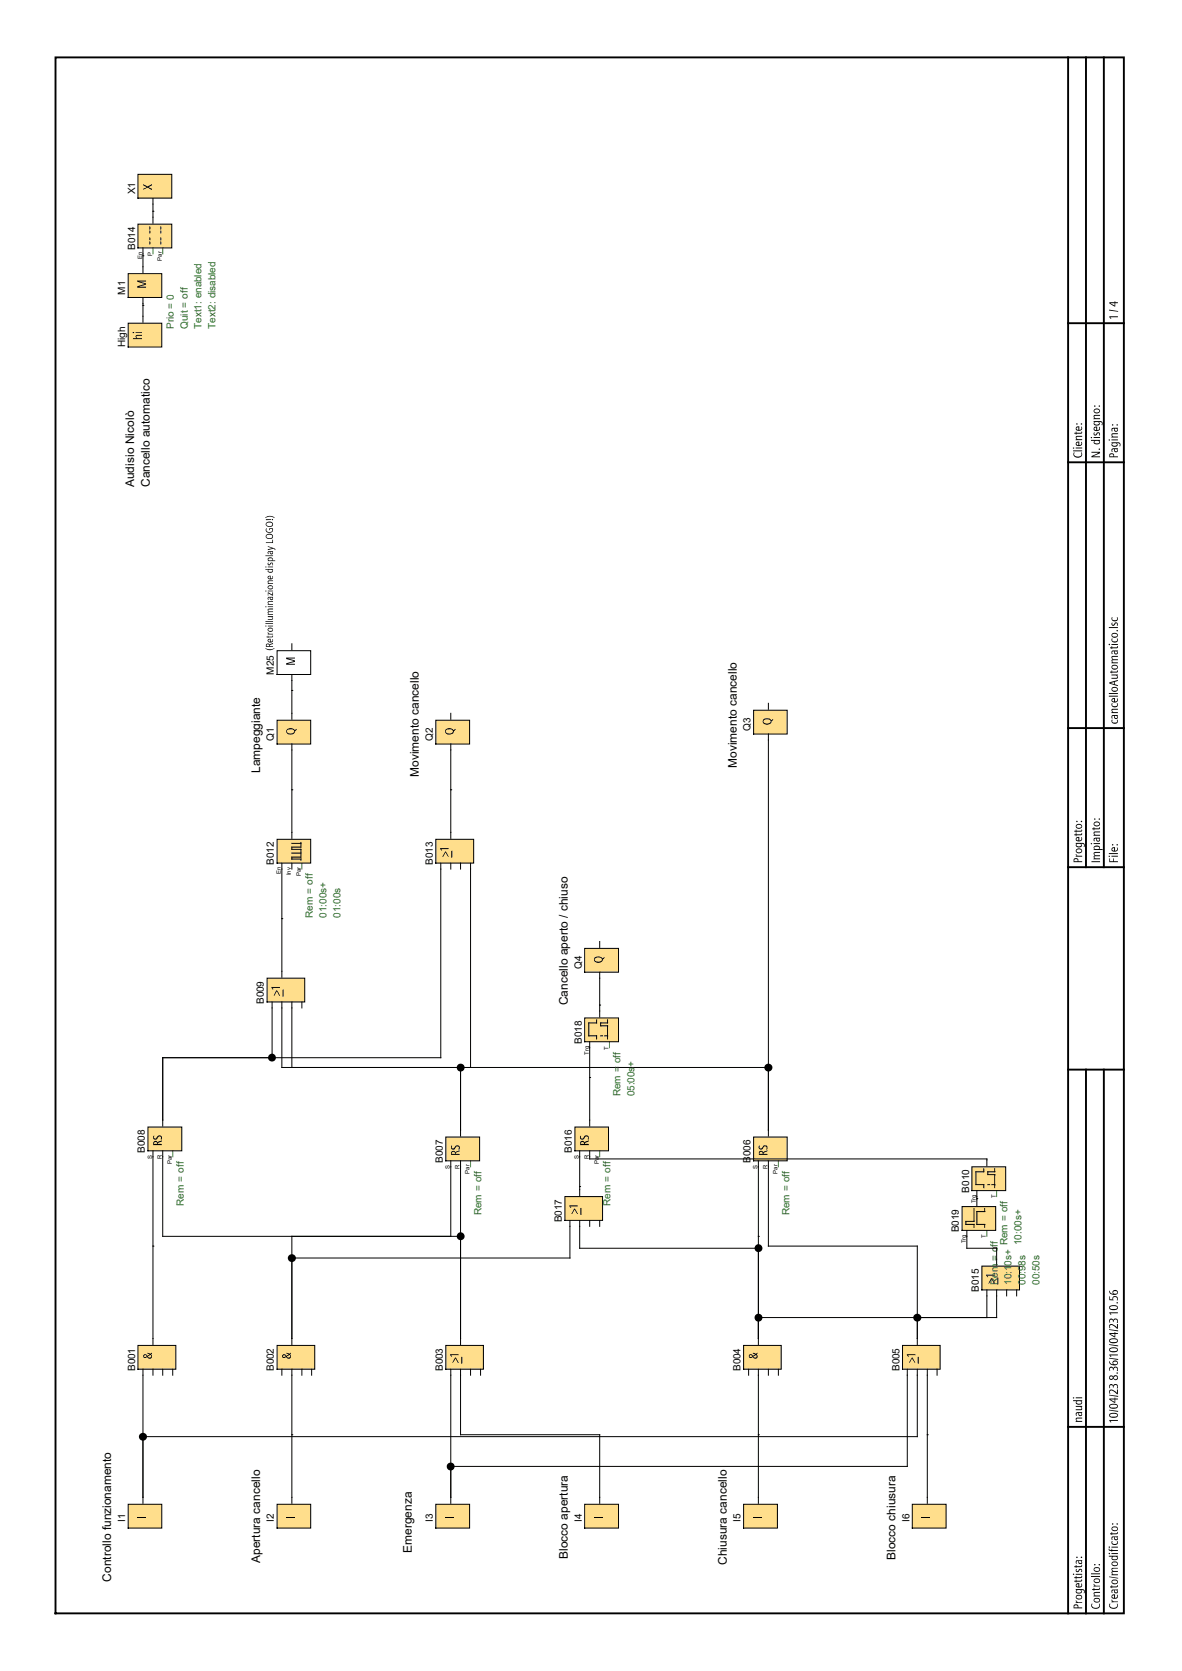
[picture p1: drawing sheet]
<svg xmlns="http://www.w3.org/2000/svg" width="210mm" height="297mm" viewBox="0 0 210 297" stroke-linecap="round" stroke-linejoin="round" font-family="sans-serif">
<path d="M9.9 10.2h189.8v276.6h-189.8zM189.8 10.2v276.6M193 10.2v143.9M196.1 10.2v143.9M189.8 57.4h9.9M189.8 82.2h9.9M189.8 129.4h9.9M189.8 154.1h9.9M189.8 190.1h9.9M193 190.1v96.7M196.1 190.1v96.7M189.8 253.6h9.9" fill="none" stroke="#000" stroke-width=".34"/>
<g fill="#000">
<path d="M197.1 56.2h1.5v.2h-1.3l.2 .2-.1 .1zM197.1 55l1.6 .3v.1l-1.6-.2zM197.1 53.7h.9v-.1h.2v.1h.4v.2h-.4v.6h-.2l-.9-.6zM197.3 53.9l.7 .4v-.4z"/>
<path d="M190.8 80.4l.2 .1a.54 .54 0 0 0 .1 .6 .54 .54 0 0 0 .7 0l.3-.2v-.5h.1a.74 .74 0 0 1-.7 1 .74 .74 0 0 1-.7-1zM190.7 80.1h1.6v.1h-1.6zM191.1 79.5h1.2v.2h-1.2zM190.6 79.6a.15 .15 0 0 1 .3 0 .15 .15 0 0 1-.3 0zM191.2 78.6l.6-.1v.6l.3-.2v-.3l.1-.1a.56 .56 0 0 1-.4 .8 .56 .56 0 0 1-.7-.4zM191.3 78.8v.2l.3 .1v-.4zM191.2 77.6l1.1-.1v.1h-.9l-.1 .2 .2 .3h.8v.1l-1.2 .1v-.2h.2l-.2-.2zM190.9 76.9h.2v-.2h.2v.2h.8v-.2l.2 .1-.1 .2-.9 .1v.2h-.2v-.2h-.2zM191.2 75.9l.6-.1v.6l.3-.2v-.3l.1-.1a.56 .56 0 0 1-.4 .8 .56 .56 0 0 1-.7-.4zM191.3 76.1v.2l.3 .1v-.5zM192 75.4a.15 .15 0 0 1 .3 0 .15 .15 0 0 1-.3 0zM191.2 75.4a.15 .15 0 0 1 .3 0 .15 .15 0 0 1-.3 0z"/>
<path d="M193.9 80.3h1.6v.3l-1.3 .5h1.3v.2h-1.6v-.2l1.3-.6h-1.3zM195.2 79.8a.15 .15 0 0 1 .3 0 .15 .15 0 0 1-.3 0zM193.8 78.2h1.7v.2h-.2l.1 .1a.56 .56 0 0 1-.5 .5 .56 .56 0 0 1-.6-.4l.2-.2h-.7zM194.5 78.5a.43 .43 0 0 0 .4 .4 .43 .43 0 0 0 .4-.3l-.2-.2zM194.3 77.7h1.2v.2h-1.2zM193.8 77.8a.12 .12 0 0 1 .2 0 .12 .12 0 0 1-.2 0zM194.4 76.8l.1 .1v.3a.32 .32 0 0 0 .4-.3 .35 .35 0 0 1 .5 0 .35 .35 0 0 1 0 .5h-.2l.1-.1a.19 .19 0 0 0-.1-.3 .19 .19 0 0 0-.3 .2 .34 .34 0 0 1-.5 .2 .34 .34 0 0 1 0-.6zM194.4 75.9l.5-.1v.7l.4-.2-.1-.4h.2a.56 .56 0 0 1-.4 .7 .56 .56 0 0 1-.7-.4zM194.5 76.1v.3l.3 .1v-.5zM194.3 74.8h1a.48 .48 0 0 1 .6 .2 .48 .48 0 0 1-.1 .6l-.1-.1 .1-.4-.6-.1a.33 .33 0 0 1 .1 .6 .55 .55 0 0 1-.6 .1 .55 .55 0 0 1-.4-.6l.2-.1h-.2zM194.5 75.1a.39 .39 0 0 0 .3 .4 .39 .39 0 0 0 .5-.3l-.2-.2zM194.4 73.8l1.1-.1v.2h-.9l-.2 .2 .2 .2h.9v.2h-1.2v-.2h.2l-.2-.2zM194.5 72.7a.5 .5 0 0 1 .7 0 .5 .5 0 0 1 0 .7 .49 .49 0 0 1-.7 0 .49 .49 0 0 1 0-.7zM194.5 72.9a.41 .41 0 0 0 .4 .4 .41 .41 0 0 0 .4-.4l-.4-.1zM195.2 72.2a.12 .12 0 0 1 .2 0 .12 .12 0 0 1-.2 0zM194.4 72.2a.12 .12 0 0 1 .2 0 .12 .12 0 0 1-.2 0z"/>
<path d="M197.1 80.7a.46 .46 0 0 1 .6-.1 .46 .46 0 0 1 .3 .5h.6v.2h-1.5zM197.3 80.8l-.1 .3h.6l-.1-.3zM197.5 79.8l.3-.1h.8v.1h-.1a.32 .32 0 0 1 .1 .5 .32 .32 0 0 1-.5 .1l-.1-.6-.4 .2 .1 .3h-.1zM198.1 79.8a.25 .25 0 0 0 .1 .4 .25 .25 0 0 0 .3-.1l-.2-.3zM197.5 78.6h1a.48 .48 0 0 1 .5 .2 .48 .48 0 0 1 0 .6l-.1-.1v-.4l-.5-.1a.33 .33 0 0 1 .1 .5 .55 .55 0 0 1-.7 .1 .55 .55 0 0 1-.3-.5l.2-.1h-.2zM197.7 78.9a.39 .39 0 0 0 .3 .4 .39 .39 0 0 0 .4-.4l-.2-.1zM197.5 78.1h1.1v.2h-1.1zM197 78.2a.12 .12 0 0 1 .2 0 .12 .12 0 0 1-.2 0zM197.5 77.1l1.1-.1v.2h-.9l-.1 .1 .2 .3h.8v.2h-1.1v-.2h.2l-.2-.2zM197.5 76.2l.3-.2h.8v.2h-.1a.32 .32 0 0 1 .1 .5 .32 .32 0 0 1-.5 0l-.1-.5-.4 .1 .1 .3-.1 .1zM198.1 76.2a.25 .25 0 0 0 .1 .3 .25 .25 0 0 0 .3 0l-.2-.3zM198.4 75.5a.12 .12 0 0 1 .2 0 .12 .12 0 0 1-.2 0zM197.6 75.5a.12 .12 0 0 1 .2 0 .12 .12 0 0 1-.2 0z"/>
<path d="M197.6 127.9l.1 .1-.1 .1a.42 .42 0 0 0 .5 .3 .42 .42 0 0 0 .4-.3l-.1-.1 .1-.1a.54 .54 0 0 1-.4 .8 .54 .54 0 0 1-.5-.8zM197.5 127.2l.2-.1h.9v.1h-.1a.36 .36 0 0 1 0 .5 .36 .36 0 0 1-.5 0 .36 .36 0 0 1 0-.4h-.4l.1 .4-.1 .1zM198.1 127.3a.25 .25 0 0 0 .1 .3 .25 .25 0 0 0 .3-.1l-.2-.2zM197.5 126.1l1.1-.1v.2h-.9l-.1 .1 .2 .3h.8v.1h-1.1v-.1h.2l-.2-.3zM197.6 125l.1 .1-.1 .1a.42 .42 0 0 0 .5 .3 .42 .42 0 0 0 .4-.3l-.1-.1 .1-.1a.54 .54 0 0 1-.4 .7 .54 .54 0 0 1-.5-.7zM197.6 124.2l.5-.1v.6h.2l.2-.2-.1-.3 .1-.1a.54 .54 0 0 1-.4 .8 .54 .54 0 0 1-.6-.6zM197.6 124.4l.1 .2 .3 .1v-.5zM197 123.7h1.6v.1h-1.6zM197 123.2h1.6v.2h-1.6zM197.7 122.2a.53 .53 0 0 1 .7 0 .53 .53 0 0 1 .1 .7 .53 .53 0 0 1-.8 0 .53 .53 0 0 1 0-.7zM197.6 122.4a.42 .42 0 0 0 .4 .4 .42 .42 0 0 0 .5-.4l-.5-.1zM197.1 121.3l1.5-.4v.1l-.5 .2v.4l.5 .2v.2l-1.5-.5zM197.3 121.4l.7 .2v-.4zM197.5 119.9h1.1v.2h-.1l.1 .1v.4h-1.1v-.1h.9l.1-.2-.2-.2h-.8zM197.2 119.4h.3v-.2h.1v.2h.8l.1-.2h.1l-.1 .3h-.9v.2l-.4-.2zM197.7 118.2a.53 .53 0 0 1 .7 0 .53 .53 0 0 1 .1 .7 .53 .53 0 0 1-.8 .1 .53 .53 0 0 1 0-.8zM197.6 118.5a.42 .42 0 0 0 .4 .3 .42 .42 0 0 0 .5-.3l-.5-.2zM197.5 116.7l1.1-.1v.2h-.9l-.1 .1 .2 .3h.8v.1h-.9l-.1 .2 .2 .2h.8v.2h-1.1v-.2h.2l-.2-.2v-.2l.2-.1-.2-.3zM197.5 115.7l.2-.1h.9v.1h-.1a.36 .36 0 0 1 0 .5 .36 .36 0 0 1-.5 .1 .36 .36 0 0 1 0-.5l-.4 .1 .1 .3-.1 .1zM198.1 115.8a.25 .25 0 0 0 .1 .3 .25 .25 0 0 0 .3 0l-.2-.3zM197.2 115.1h.3v-.2h.1v.2h.8l.1-.2h.1l-.1 .3h-.9v.2l-.4-.2zM197.5 114.5h1.1v.1h-1.1zM197 114.5a.12 .12 0 0 1 .2 0 .12 .12 0 0 1-.2 0zM197.6 113.5h.1l-.1 .1a.42 .42 0 0 0 .5 .4 .42 .42 0 0 0 .4-.4l-.1-.1h.1a.54 .54 0 0 1-.4 .7 .54 .54 0 0 1-.5-.7zM197.7 112.6a.53 .53 0 0 1 .7-.1 .53 .53 0 0 1 .1 .7 .53 .53 0 0 1-.8 .1 .53 .53 0 0 1 0-.7zM197.6 112.8a.42 .42 0 0 0 .4 .4 .42 .42 0 0 0 .5-.4l-.5-.2zM198.4 112.1a.13 .13 0 0 1 .2 0 .13 .13 0 0 1-.2 0zM197 111.5h1.6v.1h-1.6zM197.6 110.7h.1l-.1 .3a.28 .28 0 0 0 .3 0 .28 .28 0 0 0 .2-.3 .36 .36 0 0 1 .5 0 .36 .36 0 0 1-.1 .6l-.1-.1 .1-.3a.44 .44 0 0 0-.6 .3h-.2l-.2-.2zM197.6 109.7l.1 .1-.1 .1a.42 .42 0 0 0 .5 .3 .42 .42 0 0 0 .4-.3l-.1-.1 .1-.1a.54 .54 0 0 1-.4 .7 .54 .54 0 0 1-.5-.7z"/>
<path d="M190.8 152.7a.46 .46 0 0 1 .6-.2 .46 .46 0 0 1 .2 .6h.7v.1h-1.5zM190.9 152.8v.3h.6l-.2-.4zM191.1 151.8h.2l.1 .3h.9v.2h-1.2v-.2h.2zM191.3 150.9a.5 .5 0 0 1 .8 0 .5 .5 0 0 1-.1 .7 .49 .49 0 0 1-.7 0 .49 .49 0 0 1 0-.7zM191.3 151.1a.41 .41 0 0 0 .4 .4 .41 .41 0 0 0 .4-.4l-.4-.1zM191.1 149.8h1.1a.48 .48 0 0 1 .5 .2 .48 .48 0 0 1 0 .6l-.2-.1 .1-.4-.5-.1a.33 .33 0 0 1 0 .5 .56 .56 0 0 1-.6 .1 .56 .56 0 0 1-.3-.5l.1-.1h-.2zM191.3 150.1a.39 .39 0 0 0 .4 .4 .39 .39 0 0 0 .4-.4l-.2-.1zM191.2 148.9l.6-.1v.6l.3-.2v-.4h.1a.56 .56 0 0 1-.4 .8 .56 .56 0 0 1-.7-.5zM191.3 149v.3l.3 .1v-.5zM190.9 148.3h.2v-.2h.2v.2h.8v-.2h.2l-.1 .3-.9 .1v.1h-.2v-.1h-.2zM190.9 147.7h.2v-.3h.2v.3h.8v-.3l.2 .1-.1 .3h-.9v.2h-.2v-.2h-.2zM191.3 146.6a.5 .5 0 0 1 .8-.1 .5 .5 0 0 1-.1 .8 .49 .49 0 0 1-.7-.1 .49 .49 0 0 1 0-.6zM191.3 146.8a.41 .41 0 0 0 .4 .4 .41 .41 0 0 0 .4-.4l-.4-.2zM192 146a.15 .15 0 0 1 .3 0 .15 .15 0 0 1-.3 0zM191.2 146a.15 .15 0 0 1 .3 0 .15 .15 0 0 1-.3 0z"/>
<path d="M193.9 153.1h1.6v.1h-1.6zM194.4 151.6l.2-.2h.9v.2h-.8l-.3 .2 .2 .2h.9v.2h-.9l-.2 .1 .2 .3h.9v.1l-1.2 .1v-.2h.2l-.2-.2 .1-.3h.1l-.2-.3zM194.3 150.5a.55 .55 0 0 1 .7-.3 .55 .55 0 0 1 .4 .7h-.1h.6v.2h-1.6v-.1h.2l-.2-.2zM194.5 150.6a.2 .2 0 0 0-.1 .2 .2 .2 0 0 0 .2 .1h.5a.21 .21 0 0 0 .2-.1 .21 .21 0 0 0-.1-.3zM194.3 149.9h1.2v.1h-1.2zM193.8 150a.12 .12 0 0 1 .2 0 .12 .12 0 0 1-.2 0zM194.4 149l.2-.1h.9v.2h-.2a.32 .32 0 0 1 .1 .4 .32 .32 0 0 1-.5 .1l-.1-.5-.3 .1v.3l-.1 .1zM194.9 149.1a.25 .25 0 0 0 .1 .3 .25 .25 0 0 0 .3-.1l-.1-.2zM194.4 147.9l1.1-.1v.2h-.9l-.2 .1 .2 .3h.9v.1l-1.2 .1v-.2h.2l-.2-.2zM194.1 147.2h.2v-.2h.1v.2h.8l.1-.2 .1 .1v.3h-1v.2h-.1v-.2h-.2zM194.5 146.1a.5 .5 0 0 1 .7 0 .5 .5 0 0 1 0 .7 .49 .49 0 0 1-.7 0 .49 .49 0 0 1 0-.7zM194.5 146.4a.41 .41 0 0 0 .4 .3 .41 .41 0 0 0 .4-.3l-.4-.2zM195.2 145.6a.12 .12 0 0 1 .2 0 .12 .12 0 0 1-.2 0zM194.4 145.6a.12 .12 0 0 1 .2 0 .12 .12 0 0 1-.2 0z"/>
<path d="M197.1 152.6h.1v.5h.6v-.5h.1v.5h.7v.1h-1.5zM197.5 152.1h1.1v.2h-1.1zM197 152.2a.12 .12 0 0 1 .2 0 .12 .12 0 0 1-.2 0zM197 151.6h1.6v.2h-1.6zM197.6 150.7l.5-.1v.6l.4-.2-.1-.3 .1-.1a.56 .56 0 0 1-.3 .8 .56 .56 0 0 1-.7-.4zM197.6 150.9l.1 .2 .3 .1v-.5zM198.4 150.2a.12 .12 0 0 1 .2 0 .12 .12 0 0 1-.2 0zM197.6 150.2a.12 .12 0 0 1 .2 0 .12 .12 0 0 1-.2 0z"/>
<path d="M191.2 252.1l1.1-.1v.1h-.9l-.1 .2 .2 .3h.8v.1l-1.2 .1v-.2h.2l-.2-.3zM191.2 251.1l.2-.1h.9v.2h-.1a.32 .32 0 0 1 0 .4 .32 .32 0 0 1-.4 .1l-.2-.5-.3 .1v.3l-.1 .1zM191.7 251.2a.25 .25 0 0 0 .1 .3 .25 .25 0 0 0 .3-.1l-.1-.2zM191.1 249.9h1.2v.2h-.2l.1 .5-1.1 .1v-.2h.9l.2-.1-.3-.3h-.8zM190.7 248.9h1.6v.1h-.2l.1 .2a.56 .56 0 0 1-.5 .5 .56 .56 0 0 1-.6-.4l.2-.3h-.6zM191.3 249.2a.43 .43 0 0 0 .4 .3 .43 .43 0 0 0 .5-.2l-.3-.3zM191.1 248.4h1.2v.1h-1.2zM190.6 248.5a.15 .15 0 0 1 .3 0 .15 .15 0 0 1-.3 0z"/>
<path d="M197.1 252.4h1.5v.2h-1.3l.2 .2-.1 .1zM197.2 251.2a.92 .92 0 0 1 1.4 .3 .87 .87 0 0 1-.8 .5 .87 .87 0 0 1-.7-.5zM197.2 251.4v.1a.89 .89 0 0 0 1.3 0 .98 .98 0 0 0-1.3-.1zM197.1 250.6l1.6 .2v.2l-1.6-.3zM197.2 249.6a.92 .92 0 0 1 1.4 .3 .87 .87 0 0 1-.8 .5 .87 .87 0 0 1-.7-.5zM197.2 249.8v.1a.89 .89 0 0 0 1.3 0 .98 .98 0 0 0-1.3-.1zM197.1 248.6h.9v-.2h.2v.2h.4v.2h-.4v.5h-.2l-.9-.5zM197.3 248.8l.7 .4v-.4zM197.1 247.9l1.6 .2v.2l-1.6-.3zM197.1 247.1a1.06 1.06 0 0 1 1.4 .5v-.6h.1v.8h-.1a1.02 1.02 0 0 0-1.2-.6l-.1 .2 .1 .3h-.2zM197.3 246h.3l.2 .3a.44 .44 0 0 1 .6-.3 .44 .44 0 0 1 .2 .6v.2h-.2a.34 .34 0 0 0-.1-.6 .34 .34 0 0 0-.4 .4h-.2a.29 .29 0 0 0-.3-.4 .29 .29 0 0 0-.1 .5l-.2 .1v-.4zM197.1 244.6l.5-.1 .2 .2a.43 .43 0 0 1 .6-.3 .43 .43 0 0 1 .1 .7 .43 .43 0 0 1-.7-.1 .41 .41 0 0 1-.6 .2 .41 .41 0 0 1-.1-.6zM197.3 244.9a.25 .25 0 0 0 .5 0 .25 .25 0 0 0-.5 0zM197.9 244.9a.31 .31 0 0 0 .6 0 .31 .31 0 0 0-.6 0zM198.4 244a.13 .13 0 0 1 .2 0 .13 .13 0 0 1-.2 0zM197.3 242.9h.3l.2 .3a.44 .44 0 0 1 .6-.3 .44 .44 0 0 1 .2 .6v.2h-.2a.34 .34 0 0 0-.1-.6 .34 .34 0 0 0-.4 .4h-.2a.29 .29 0 0 0-.3-.4 .29 .29 0 0 0-.1 .5l-.2 .1v-.4zM197.1 241.9l.3 .5 .4 .1a.46 .46 0 0 1 .3-.7 .46 .46 0 0 1 .5 .6 .87 .87 0 0 1-.9 .3 .87 .87 0 0 1-.6-.8zM197.8 242.1a.32 .32 0 0 0 .4 .4 .32 .32 0 0 0 .2-.4l-.4-.1zM197.1 241.3l1.6 .3v.1l-1.6-.2zM197.1 240.7h1.5v.2h-1.3l.2 .2-.1 .1zM197.2 239.6a.92 .92 0 0 1 1.4 .3 .87 .87 0 0 1-.8 .5 .87 .87 0 0 1-.7-.5zM197.2 239.8v.1a.89 .89 0 0 0 1.3 0 .98 .98 0 0 0-1.3-.1zM197.1 238.9l1.6 .2v.2l-1.6-.2zM197.2 238a.92 .92 0 0 1 1.4 .3 .87 .87 0 0 1-.8 .5 .87 .87 0 0 1-.7-.5zM197.2 238.2v.1a.89 .89 0 0 0 1.3 0 .98 .98 0 0 0-1.3-.1zM197.1 236.9h.9v-.1h.2v.1h.4v.2h-.4v.6h-.2l-.9-.5zM197.3 237.1l.7 .4v-.4zM197.1 236.3l1.6 .2v.1l-1.6-.2zM197.1 235.5a1.06 1.06 0 0 1 1.4 .5v-.7h.1v.9h-.1a1.02 1.02 0 0 0-1.2-.6l-.1 .2 .1 .3h-.2zM197.3 234.4h.3l.2 .3a.44 .44 0 0 1 .6-.3 .44 .44 0 0 1 .2 .6v.2l-.2-.1a.34 .34 0 0 0-.1-.6 .34 .34 0 0 0-.4 .5l-.2-.1a.29 .29 0 0 0-.3-.3 .29 .29 0 0 0-.1 .5h-.2v-.3zM197.1 233.3h1.5v.1h-1.3l.2 .2-.1 .1zM197.2 232.1a.92 .92 0 0 1 1.4 .3 .87 .87 0 0 1-.8 .5 .87 .87 0 0 1-.7-.5zM197.2 232.3v.1a.89 .89 0 0 0 1.3 0 .98 .98 0 0 0-1.3-.1zM198.4 231.6a.13 .13 0 0 1 .2 0 .13 .13 0 0 1-.2 0zM197.1 230.4h.1v.5l.5 .1a.49 .49 0 0 1 .6-.6 .49 .49 0 0 1 .2 .8l-.1-.1a.36 .36 0 0 0 0-.5 .36 .36 0 0 0-.5 0 .36 .36 0 0 0 0 .5h-.8zM197.1 229.4l.3 .4 .4 .2a.46 .46 0 0 1 .3-.8 .46 .46 0 0 1 .5 .6 .87 .87 0 0 1-.9 .3 .87 .87 0 0 1-.6-.7zM197.8 229.6a.32 .32 0 0 0 .4 .4 .32 .32 0 0 0 .2-.5h-.4z"/>
<path d="M190.8 285.3a.46 .46 0 0 1 .6-.1 .46 .46 0 0 1 .2 .5h.7v.2h-1.5zM190.9 285.4v.3h.6l-.2-.3zM191.1 284.4l.5 .4h.7v.1h-1.2v-.1h.2zM191.3 283.5a.53 .53 0 0 1 .7 0 .53 .53 0 0 1 .1 .7 .53 .53 0 0 1-.7 .1 .53 .53 0 0 1-.1-.8zM191.3 283.8a.42 .42 0 0 0 .4 .3 .42 .42 0 0 0 .4-.3l-.4-.2zM191.1 282.4h1.1a.48 .48 0 0 1 .5 .2 .48 .48 0 0 1 0 .6h-.2l.1-.5-.5-.1a.33 .33 0 0 1 0 .6h-.7a.32 .32 0 0 1-.3-.2 .32 .32 0 0 1 .2-.4h-.2zM191.3 282.7v.1a.43 .43 0 0 0 .4 .3 .43 .43 0 0 0 .4-.3l-.2-.2zM191.2 281.6l.6-.2v.6l.3-.1v-.4l.1-.1a.56 .56 0 0 1-.3 .8 .56 .56 0 0 1-.8-.4zM191.3 281.7v.2l.3 .1v-.4zM190.9 281h.2v-.2h.2v.2h.7l.1-.3 .2 .1-.2 .3h-.8v.2l-.4-.2zM190.9 280.3h.2v-.2h.2v.2h.7l.1-.2 .2 .1-.2 .3h-.8v.1l-.4-.1zM191.1 279.7h1.2v.2h-1.2zM190.6 279.8a.15 .15 0 0 1 .3 0 .15 .15 0 0 1-.3 0zM191.2 278.8l.1 .2a.19 .19 0 0 0 .1 .3 .19 .19 0 0 0 .2-.2 .34 .34 0 0 1 .5-.2 .34 .34 0 0 1 .1 .5h-.1v-.1a.2 .2 0 0 0-.2-.3 .2 .2 0 0 0-.2 .3 .33 .33 0 0 1-.5 .1 .33 .33 0 0 1 0-.6zM190.9 278.4h.2v-.2h.2v.2h.7l.1-.3 .2 .1-.2 .3-.8 .1v.1l-.4-.1zM191.2 277.4l1.1-.1v.2h-.1a.32 .32 0 0 1 0 .4 .32 .32 0 0 1-.4 .1l-.2-.5-.3 .1v.3l-.1 .1zM191.7 277.5a.22 .22 0 0 0 .1 .3 .22 .22 0 0 0 .3-.2zM192 276.8a.15 .15 0 0 1 .3 0 .15 .15 0 0 1-.3 0zM191.2 276.8a.15 .15 0 0 1 .3 0 .15 .15 0 0 1-.3 0z"/>
<path d="M194 285l.1 .1a.57 .57 0 0 0 .3 .7 .57 .57 0 0 0 .7-.1l.2-.2-.1-.4 .2-.1a.73 .73 0 0 1-.7 1 .73 .73 0 0 1-.7-1zM194.5 284.1a.53 .53 0 0 1 .7 0 .53 .53 0 0 1 .1 .7 .53 .53 0 0 1-.7 0 .53 .53 0 0 1-.1-.7zM194.5 284.3a.42 .42 0 0 0 .4 .4 .42 .42 0 0 0 .4-.4l-.4-.1zM194.4 283.1l1.1-.1v.1h-.8l-.3 .2 .2 .3h.9v.2h-1.2v-.2h.2l-.2-.3zM194.1 282.4h.2v-.2h.1v.2h.8l.1-.2 .1 .1-.1 .3h-.9v.1l-.3-.1zM194.3 281.5l.4 .4h.8v.1h-1.2v-.1h.2zM194.5 280.6a.53 .53 0 0 1 .7 0 .53 .53 0 0 1 .1 .7 .53 .53 0 0 1-.7 0 .53 .53 0 0 1-.1-.7zM194.5 280.8a.42 .42 0 0 0 .4 .4 .42 .42 0 0 0 .4-.3l-.4-.2zM193.8 280.1h1.7v.2h-1.7zM193.8 279.7h1.7v.1h-1.7zM194.5 278.6a.53 .53 0 0 1 .7 0 .53 .53 0 0 1 .1 .7 .53 .53 0 0 1-.7 .1 .53 .53 0 0 1-.1-.8zM194.5 278.9a.42 .42 0 0 0 .4 .3 .42 .42 0 0 0 .4-.3l-.4-.2zM195.2 278.1a.15 .15 0 0 1 .3 0 .15 .15 0 0 1-.3 0zM194.4 278.1a.13 .13 0 0 1 .2 0 .13 .13 0 0 1-.2 0z"/>
<path d="M197.1 285l.2 .1a.57 .57 0 0 0 .2 .7 .57 .57 0 0 0 .8-.1l.2-.2-.1-.4 .1-.1a.73 .73 0 0 1-.7 1 .73 .73 0 0 1-.7-1zM197.5 284.3l.4 .3h.7v.2h-1.1v-.2h.2zM197.5 283.6l.6-.2v.6l.4-.1-.1-.4 .1-.1a.56 .56 0 0 1-.3 .8 .56 .56 0 0 1-.7-.4zM197.6 283.7v.2l.4 .1v-.5zM197.5 282.6l1.1-.1v.2h-.1a.32 .32 0 0 1 .1 .4 .32 .32 0 0 1-.5 .1l-.1-.5-.4 .1 .1 .3-.1 .1zM198.1 282.7a.22 .22 0 0 0 .1 .3 .22 .22 0 0 0 .3-.2zM197.2 282h.3v-.2h.1v.2h.8l.1-.3 .1 .1-.2 .3-.8 .1v.1l-.4-.1zM197.7 280.8a.53 .53 0 0 1 .7 0 .53 .53 0 0 1 .1 .7 .53 .53 0 0 1-.8 .1 .53 .53 0 0 1 0-.8zM197.6 281.1a.42 .42 0 0 0 .4 .3 .42 .42 0 0 0 .5-.3l-.5-.2zM197.1 280.2l1.6 .3v.1l-1.6-.3zM197.5 278.8l1.1-.1v.1h-.6l-.4 .2 .2 .2h.8v.2h-.8l-.2 .2 .2 .2h.8v.2h-1.1v-.2h.2l-.2-.3 .2-.2-.2-.3zM197.7 277.6a.53 .53 0 0 1 .7 0 .53 .53 0 0 1 .1 .7 .53 .53 0 0 1-.8 0 .53 .53 0 0 1 0-.7zM197.6 277.8a.42 .42 0 0 0 .4 .4 .42 .42 0 0 0 .5-.3l-.5-.2zM197 276.5h1.6v.2h-.1l.1 .2a.6 .6 0 0 1-.5 .4 .6 .6 0 0 1-.6-.3l.2-.3h-.7zM197.7 276.8a.43 .43 0 0 0 .3 .4 .43 .43 0 0 0 .5-.3l-.2-.2h-.5zM197.5 276.1h1.1v.1h-1.1zM197 276.1a.12 .12 0 0 1 .2 0 .12 .12 0 0 1-.2 0zM197 275.3l.3 .2h.2v-.2h.1v.2h1v.2h-1v.1h-.1v-.1l-.5-.2zM197.5 274.9h1.1v.2h-1.1zM197 275a.12 .12 0 0 1 .2 0 .12 .12 0 0 1-.2 0zM197.6 273.9h.1a.4 .4 0 0 0 .3 .6 .4 .4 0 0 0 .5-.4v-.2a.52 .52 0 0 1-.4 .7 .52 .52 0 0 1-.5-.7zM197.5 273.2l1.1-.2v.2h-.1a.32 .32 0 0 1 .1 .5 .32 .32 0 0 1-.5 0l-.1-.5-.4 .1 .1 .3-.1 .1zM198.1 273.2a.22 .22 0 0 0 .1 .4 .22 .22 0 0 0 .3-.3zM197.2 272.5h.3v-.2h.1v.2h.8l.1-.2 .1 .1-.2 .3h-.8v.1l-.4-.1zM197.7 271.4a.53 .53 0 0 1 .7 0 .53 .53 0 0 1 .1 .7 .53 .53 0 0 1-.8 0 .53 .53 0 0 1 0-.7zM197.6 271.6a.42 .42 0 0 0 .4 .4 .42 .42 0 0 0 .5-.4l-.5-.1zM198.4 270.9a.13 .13 0 0 1 .2 0 .13 .13 0 0 1-.2 0zM197.6 270.9a.13 .13 0 0 1 .2 0 .13 .13 0 0 1-.2 0z"/>
</g>
<path d="M22.8 267.4h5.9v4.2h-5.9z" fill="#ffde8c"/>
<path d="M24.4 269.7h1.6v.1h-1.6z" fill="#000"/>
<path d="M22.8 267.4h5.9v4.2h-5.9zM25.4 266.1v1.1" fill="none" stroke="#000" stroke-width=".18"/>
<path d="M49.2 267.4h6v4.2h-6z" fill="#ffde8c"/>
<path d="M50.8 269.7h1.6v.1h-1.6z" fill="#000"/>
<path d="M49.2 267.4h6v4.2h-6zM51.9 266.1v1.1" fill="none" stroke="#000" stroke-width=".18"/>
<path d="M77.4 267.4h6v4.2h-6z" fill="#ffde8c"/>
<path d="M79.1 269.7h1.5v.1h-1.5z" fill="#000"/>
<path d="M77.4 267.4h6v4.2h-6zM80.1 266.1v1.1" fill="none" stroke="#000" stroke-width=".18"/>
<path d="M132.1 267.4h6v4.2h-6z" fill="#ffde8c"/>
<path d="M133.8 269.7h1.5v.1h-1.5z" fill="#000"/>
<path d="M132.1 267.4h6v4.2h-6zM134.7 266.1v1.1" fill="none" stroke="#000" stroke-width=".18"/>
<path d="M24.5 239.1h6.7v4.3h-6.7z" fill="#ffde8c"/>
<path d="M25.5 240.8l.4-.1 .3 .3 .4-.3-.4-.1v-.1l.5 .1 .3-.2v.2l-.2 .1a.45 .45 0 0 1 .1 .7 .45 .45 0 0 1-.7-.2 .38 .38 0 0 1-.6 .1 .38 .38 0 0 1-.1-.5zM25.6 241l.2 .2 .3-.2-.2-.1zM26.2 241.1a.29 .29 0 0 0 .5 .2 .29 .29 0 0 0 0-.5z" fill="#000"/>
<path d="M24.5 239.1h6.7v4.3h-6.7zM27.2 237.9v1.1M25.4 243.4v1M27.2 243.4v1M28.9 243.4v1M30.7 243.4v1" fill="none" stroke="#000" stroke-width=".18"/>
<path d="M49.2 239.1h6.7v4.3h-6.7z" fill="#ffde8c"/>
<path d="M50.2 240.8l.4-.1 .3 .3 .4-.3-.4-.1v-.1l.5 .1 .3-.2v.2l-.2 .1a.45 .45 0 0 1 0 .7 .45 .45 0 0 1-.7-.2 .38 .38 0 0 1-.5 .1 .38 .38 0 0 1-.1-.5zM50.3 240.9v.2l.2 .1 .3-.2-.2-.1zM51 241.1a.29 .29 0 0 0 .4 .2 .29 .29 0 0 0 0-.5z" fill="#000"/>
<path d="M49.2 239.1h6.7v4.3h-6.7zM51.9 237.9v1.1M50.1 243.4v1M51.9 243.4v1M53.6 243.4v1M55.4 243.4v1" fill="none" stroke="#000" stroke-width=".18"/>
<path d="M79.2 239.1h6.7v4.3h-6.7z" fill="#ffde8c"/>
<path d="M79.2 239.1h6.7v4.3h-6.7zM81.8 237.9v1.1M80.1 243.4v1M81.8 243.4v1M82 241.3v1M83.6 243.4v1M85.4 243.4v1" fill="none" stroke="#000" stroke-width=".18"/>
<path d="M80.9 241.3h.1l.5 .9h-.1l-.5-.7-.4 .7h-.2zM80 240.7h1.5v.2h-1.4l.2 .2-.1 .1z" fill="#000"/>
<path d="M132.1 239.1h6.7v4.3h-6.7z" fill="#ffde8c"/>
<path d="M133.1 240.8l.5-.1 .2 .3 .4-.3-.4-.1v-.1l.5 .1 .3-.2-.1 .3a.45 .45 0 0 1 0 .7 .45 .45 0 0 1-.7-.2 .38 .38 0 0 1-.6 .2 .38 .38 0 0 1-.1-.6zM133.2 240.9l.1 .3 .4-.2-.2-.1zM133.9 241.1a.29 .29 0 0 0 .4 .2 .29 .29 0 0 0 0-.5z" fill="#000"/>
<path d="M132.1 239.1h6.7v4.3h-6.7zM134.7 237.9v1.1M133 243.4v1M134.7 243.4v1M136.5 243.4v1M138.3 243.4v1" fill="none" stroke="#000" stroke-width=".18"/>
<path d="M160.4 239.1h6.6v4.3h-6.6z" fill="#ffde8c"/>
<g fill="none" stroke="#000" stroke-width=".18">
<path d="M160.4 239.1h6.6v4.3h-6.6zM163 237.9v1.1M25.4 255.4h.1M25.4 244.4v21.7M51.9 255h.1M51.9 244.4v21.7M80.1 244.4v21.7M134.7 255h.1M134.7 244.4v21.7M161.2 243.4v17.2h-81.1M163 243.4v12h-137.6M163.2 241.3v1"/>
<path d="M164.8 243.4v1M166.5 243.4v1M80.1 260.6h.1"/>
</g>
<path d="M162 241.3h.1l.5 .9h-.1l-.4-.7-.5 .7h-.1zM161.1 240.7h1.5v.2h-1.3l.2 .2-.1 .1z" fill="#000"/>
<path d="M79.2 202.1h6v4.2h-6z" fill="#ffde8c"/>
<path d="M80.2 204.7l.4-.1h.2l.1 .3 .2-.2 .6-.2v.1l-.7 .4v.1h.7v.2h-1.6zM80.4 204.8l-.1 .3h.6l-.2-.3zM80.2 203.6l.1 .1a.29 .29 0 0 0 .2 .4 .29 .29 0 0 0 .3-.3 .47 .47 0 0 1 .7-.1 .47 .47 0 0 1 .1 .6h-.2a.31 .31 0 0 0 0-.5 .31 .31 0 0 0-.5 .2 .44 .44 0 0 1-.6 .3 .44 .44 0 0 1-.1-.7z" fill="#000"/>
<path d="M79.2 202.1h6v4.2h-6zM80.1 206.3v1.1M81.8 200.9v1M81.8 206.3v1.1" fill="none" stroke="#000" stroke-width=".18"/>
<path d="M83.6 206.3v1.1" fill="none" stroke="#393" stroke-width=".18"/>
<path d="M26.3 200.3h6v4.3h-6z" fill="#ffde8c"/>
<path d="M27.3 202.9l.3-.1 .3 .1 .1 .2 .7-.4v.2l-.6 .3v.1h.6v.2h-1.5zM27.4 203.1l-.1 .2h.6l-.1-.3zM27.3 201.9h.1a.28 .28 0 0 0 0 .3 .28 .28 0 0 0 .3 .2l.1-.1a.49 .49 0 0 1 .6-.5 .49 .49 0 0 1 .3 .8l-.2-.1 .1-.1a.29 .29 0 0 0-.2-.4 .29 .29 0 0 0-.4 .2 .43 .43 0 0 1-.6 .3 .43 .43 0 0 1-.1-.6z" fill="#000"/>
<path d="M28.9 199.1v1.1M26.3 200.3h6v4.3h-6zM27.2 204.6v33.3M28.9 204.6v15.2h52.9M51.9 219.8v18.1M80.1 207.4v12.4M81.8 219.8h.1M81.8 207.4v30.5M27.2 221.5h.1" fill="none" stroke="#000" stroke-width=".18"/>
<path d="M30.7 204.6v1" fill="none" stroke="#393" stroke-width=".18"/>
<path d="M47.5 173.9h6.6v4.2h-6.6z" fill="#ffde8c"/>
<path d="M47.5 173.9h6.6v4.2h-6.6zM48.3 178.1v9.9h-19.4v11.1M50.1 172.6v1.1M50.1 178.1v1.1M50.3 176v1M51.9 178.1v1.1M53.6 178.1v1.1" fill="none" stroke="#000" stroke-width=".18"/>
<path d="M49.1 176h.1l.6 1h-.2l-.4-.8-.5 .8h-.1zM48.2 175.4h1.5v.2h-1.3l.2 .2-.1 .1z" fill="#000"/>
<path d="M49.2 149.2h6v4.2h-6z" fill="#ffde8c"/>
<path d="M49.2 149.2h6v4.2h-6zM50.1 153.4v1.1M51.9 148v1M51.9 153.4v1.1M51.9 151.6h1.6M51.9 149.9h1.6M53.5 149.7v.9h-1.6v.4h1.6v1.4h-1.6v.3h1.6v.2" fill="none" stroke="#000" stroke-width=".18"/>
<path d="M53.6 153.4v1.1" fill="none" stroke="#393" stroke-width=".18"/>
<path d="M77.4 149.2h6.8v4.2h-6.8z" fill="#ffde8c"/>
<path d="M77.4 149.2h6.8v4.2h-6.8zM78.3 153.4v34.6h-49.4v11.1M80.1 148v1M80.1 153.4v1.1M80.3 151.3v1.1M81.8 153.4v1.1M83.6 153.4v1.1M50.1 179.2v10.5h31.7v11.2" fill="none" stroke="#000" stroke-width=".18"/>
<path d="M79.1 151.3l.7 1h-.2l-.4-.8-.5 .8h-.1zM78.2 150.7h1.5v.2h-1.3l.2 .2-.2 .1z" fill="#000"/>
<path d="M49.2 128h6v4.2h-6z" fill="#ffde8c"/>
<path d="M50.9 129.7a.94 .94 0 0 1 1.5 .1l.3-.3v.1l-.2 .3a.89 .89 0 0 1-.8 .7 .89 .89 0 0 1-.9-.6zM51.1 129.7l-.1 .1a.57 .57 0 0 0 .3 .6 .57 .57 0 0 0 .7-.1 .34 .34 0 0 0 .2-.5l-.4-.2z" fill="#000"/>
<path d="M49.2 128h6v4.2h-6zM51.9 126.8v1M51.9 132.2v1.1" fill="none" stroke="#000" stroke-width=".18"/>
<path d="M77.4 128h6v4.2h-6z" fill="#ffde8c"/>
<path d="M79.2 129.7a.96 .96 0 0 1 1.4 .1l.3-.3 .1 .1-.2 .3a.89 .89 0 0 1-.8 .7 .89 .89 0 0 1-.9-.6zM79.2 129.8a.65 .65 0 0 0 .5 .6 .65 .65 0 0 0 .7-.3 .58 .58 0 0 0-.3-.5 .58 .58 0 0 0-.6 .1z" fill="#000"/>
<path d="M77.4 128h6v4.2h-6zM80.1 126.8v1M80.1 132.2v1.1" fill="none" stroke="#000" stroke-width=".18"/>
<path d="M133.9 126.2h6v4.3h-6z" fill="#ffde8c"/>
<path d="M135.6 127.9a.99 .99 0 0 1 1.4 .2l.3-.3 .1 .1-.2 .2a.89 .89 0 0 1-.8 .7 .89 .89 0 0 1-.9-.6zM135.7 128.1a.57 .57 0 0 0 .3 .5 .57 .57 0 0 0 .6 0 .32 .32 0 0 0 .3-.5 .93 .93 0 0 0-1.2 0z" fill="#000"/>
<path d="M133.9 126.2h6v4.3h-6zM136.5 125v1.1M136.5 130.5v1M134.7 219.8h.1M134.7 207.4v30.5M136.5 207.4v14.1h26.5v16.4" fill="none" stroke="#000" stroke-width=".18"/>
<path d="M133.9 202.1h6v4.2h-6z" fill="#ffde8c"/>
<path d="M134.9 204.7l.5-.1 .2 .3 .8-.4v.1l-.7 .4v.1h.7v.2h-1.6zM135 204.9v.2h.5l-.1-.3zM134.9 203.6l.1 .1v.1a.3 .3 0 0 0 .3 .3 .3 .3 0 0 0 .3-.3 .48 .48 0 0 1 .6-.1 .48 .48 0 0 1 .1 .6h-.2a.34 .34 0 0 0-.1-.5 .34 .34 0 0 0-.4 .4 .44 .44 0 0 1-.7 0 .44 .44 0 0 1 0-.6z" fill="#000"/>
<path d="M80.1 133.3v14.7M50.1 154.5v18.1M80.1 140.4h.1M50.1 163.3h.1M133.9 202.1h6v4.2h-6zM134.7 206.3v1.1M136.5 200.9v1M136.5 206.3v1.1M164.8 255h.1M164.8 244.4v21.7" fill="none" stroke="#000" stroke-width=".18"/>
<path d="M138.3 206.3v1.1" fill="none" stroke="#393" stroke-width=".18"/>
<path d="M162.1 267.4h6v4.2h-6z" fill="#ffde8c"/>
<path d="M163.7 269.7h1.6v.1h-1.6z" fill="#000"/>
<path d="M81.8 244.4v10.6h24.8v11.1M162.1 267.4h6v4.2h-6zM164.8 266.1v1.1" fill="none" stroke="#000" stroke-width=".18"/>
<path d="M103.9 267.4h6v4.2h-6z" fill="#ffde8c"/>
<path d="M105.5 269.7h1.6v.1h-1.6z" fill="#000"/>
<path d="M51.9 133.3v14.7M51.9 140.4h.1M51.9 179.2v10.5h84.6v11.2M103.9 267.4h6v4.2h-6zM106.6 266.1v1.1" fill="none" stroke="#000" stroke-width=".18"/>
<path d="M22.8 57.4h5.9v4.3h-5.9z" fill="#ffde8c"/>
<path d="M23.6 60.1h.7a.31 .31 0 0 1-.2-.3 .31 .31 0 0 1 .3-.3h.8v.2h-.8l-.2 .2 .2 .2h.8v.2h-1.6zM24.1 59.1h1.1v.1h-1.1zM23.6 59.1a.13 .13 0 0 1 .2 0 .13 .13 0 0 1-.2 0z" fill="#000"/>
<path d="M22.8 57.4h5.9v4.3h-5.9zM25.4 56.2v1.1" fill="none" stroke="#000" stroke-width=".18"/>
<path d="M24.5 39.8h6v4.3h-6z" fill="#ffde8c"/>
<path d="M24.5 39.8h6v4.3h-6zM27.2 38.6v1.1M25.4 44.1v1M26.6 40.3v.4M26.6 41.1v.3M26.6 42.3v.3M26.6 43v.3M28.6 40.3v.4M28.6 41.1v.3M28.6 42.3v.3M28.6 43v.3" fill="none" stroke="#000" stroke-width=".18"/>
<path d="M27.2 44.1v1M28.9 44.1v1" fill="none" stroke="#393" stroke-width=".18"/>
<path d="M22.8 48.6h5.9v4.3h-5.9z" fill="#ffde8c"/>
<path d="M24.4 49.9h1.6v.1h-1.3l1.3 .4v.2l-1.3 .4h1.3v.1h-1.6v-.2l1.4-.4-1.4-.4z" fill="#000"/>
<path d="M22.8 48.6h5.9v4.3h-5.9zM25.4 54.3h.1M25.4 45.5h.1M25.4 45.1v3.4M25.4 52.9v3.3" fill="none" stroke="#000" stroke-width=".18"/>
<path d="M24.5 31h6v4.2h-6z" fill="#ffde8c"/>
<path d="M25.4 32.7l.8 .4 .8-.4v.2l-.6 .4 .6 .3v.2l-.8-.4-.8 .3v-.1l.7-.3-.7-.4z" fill="#000"/>
<path d="M24.5 31h6v4.2h-6zM27.2 37.5h.1M27.2 35.2v3.4" fill="none" stroke="#000" stroke-width=".18"/>
<path d="M49.2 115.7h6v4.2h-6z" fill="#fff"/>
<g fill="#000">
<path d="M50.8 116.9h1.6v.2h-1.3l1.3 .3v.2l-1.3 .4h1.3v.2h-1.6v-.3l1.4-.4-1.4-.4z"/>
<path d="M47.1 115.2a2.2 2.2 0 0 0 1.7 0 1.23 1.23 0 0 1-1.7 0zM47.3 114.5l.4-.1 .2 .2 .6-.3v.2l-.4 .1-.2 .3h.6v.1h-1.3zM47.4 114.6v.3h.4l-.1-.4zM47.6 113.7l.5-.2v.5l.3-.1v-.3a.45 .45 0 0 1-.3 .6 .45 .45 0 0 1-.5-.5zM47.7 113.8l.1 .2h.2v-.3zM47.3 113.2h.3v-.2l.1 .2h.6l.2-.3v.3l-.8 .1v.1zM47.5 112.4h.2l.2 .2h.6v.2h-.9v-.2h.2zM47.7 111.6a.42 .42 0 0 1 .7 0 .42 .42 0 0 1-.2 .7h-.4a.36 .36 0 0 1-.2-.3 .36 .36 0 0 1 .1-.4zM47.7 111.8a.35 .35 0 0 0 .3 .3 .35 .35 0 0 0 .4-.3l-.4-.1zM47.6 111.2h.9v.1h-.9zM47.2 111.3a.1 .1 0 0 1 .1 0 .1 .1 0 0 1-.1 0zM47.2 110.8h1.3v.1h-1.3zM47.2 110.4h1.3v.1h-1.3zM47.6 109.5h.9v.2h-.2l.2 .3-.2 .2h-.7v-.2h.7l.1-.1-.2-.2h-.6zM47.7 108.2h.8v.1h-.7l-.1 .2 .1 .2h.7v.1h-.7l-.1 .1 .1 .2h.7v.2h-.9v-.2h.1l-.2-.2 .3-.2-.3-.3zM47.6 107.8h.9v.1h-.9zM47.2 107.8a.1 .1 0 0 1 .1 0 .1 .1 0 0 1-.1 0zM47.7 106.9l.8-.1v.2h-.7l-.1 .1 .1 .3h.7v.1h-.9v-.1h.1l-.2-.3zM47.7 106.1h.8v.1h-.1a.25 .25 0 0 1 .1 .3 .25 .25 0 0 1-.2 .2l-.4-.2 .1-.3-.3 .1v.3l-.2-.3zM48 106.2a.21 .21 0 0 0 .1 .3 .21 .21 0 0 0 .3-.1zM47.6 105.3l.8 .4v-.4h.1v.6l-.8-.4-.1 .4zM47.6 105h.9v.1h-.9zM47.2 105.1a.1 .1 0 0 1 .1 0 .1 .1 0 0 1-.1 0zM47.7 104.1a.42 .42 0 0 1 .7 0 .42 .42 0 0 1-.2 .6h-.4a.36 .36 0 0 1-.2-.2 .36 .36 0 0 1 .1-.4zM47.7 104.3a.35 .35 0 0 0 .3 .3 .35 .35 0 0 0 .4-.3l-.4-.1zM47.7 103.2h.8v.1h-.7l-.1 .2 .1 .2h.7v.1h-.9v-.1h.1l-.2-.3zM47.6 102.5l.5-.2v.5l.3-.1v-.3a.45 .45 0 0 1-.3 .6 .45 .45 0 0 1-.5-.5zM47.7 102.6l.1 .2h.2v-.4zM47.2 101.1h1.3v.2h-.2h.2a.44 .44 0 0 1-.4 .5 .44 .44 0 0 1-.5-.4l.1-.1h-.5zM47.7 101.4a.37 .37 0 0 0 .3 .2 .37 .37 0 0 0 .4-.2l-.2-.1zM47.6 100.7h.9v.1h-.9zM47.2 100.8a.1 .1 0 0 1 .1 0 .1 .1 0 0 1-.1 0zM47.6 100h.2v.3l.2-.1a.3 .3 0 0 1 .4-.2 .3 .3 0 0 1 .1 .5h-.2l.1-.3-.1-.1-.2 .2a.28 .28 0 0 1-.5 .1 .28 .28 0 0 1 0-.4zM47.6 99.3a.46 .46 0 0 1 .5-.3 .46 .46 0 0 1 .4 .5l-.1 .1h.5v.1h-1.3v-.1h.1zM47.7 99.3l.1 .3h.4a.18 .18 0 0 0 .2-.1 .18 .18 0 0 0-.1-.2zM47.2 98.7h1.3v.1h-1.3zM47.7 98h.8v.1h-.1a.25 .25 0 0 1 .1 .3 .25 .25 0 0 1-.2 .2l-.4-.3 .1-.2-.3 .1v.3l-.2-.3zM48 98.1a.21 .21 0 0 0 .1 .3 .21 .21 0 0 0 .3-.1zM47.6 97.1l1.2 .4 .1 .3-.4-.3-.9 .3v-.2l.7-.1-.7-.3zM47.2 96.4h1.2v-.5h.1v.6h-1.3zM47.3 95.1a.67 .67 0 0 1 .7-.2 .67 .67 0 0 1 .5 .6 .75 .75 0 0 1-1.3-.2zM47.4 95.2a.5 .5 0 0 0 .5 .5 .5 .5 0 0 0 .5-.5l-.5-.2zM47.3 93.9h.1a.49 .49 0 0 0 .2 .6 .49 .49 0 0 0 .6 0l.2-.1-.1-.4h-.3v.2h-.2v-.3h.7a.62 .62 0 0 1-.2 .8 .62 .62 0 0 1-.8-.1l-.2-.2zM47.3 93a.67 .67 0 0 1 .7-.3 .67 .67 0 0 1 .5 .6 .75 .75 0 0 1-1.3-.1zM47.4 93.1a.5 .5 0 0 0 .5 .4 .5 .5 0 0 0 .5-.4l-.5-.2zM47.2 92.3h1v.1l-1 .1zM48.3 92.4a.15 .15 0 0 1 .3 0 .15 .15 0 0 1-.3 0zM47.1 92a1.36 1.36 0 0 1 1.7 0l-.1 .1a1.33 1.33 0 0 0-1.5 0z"/>
</g>
<path d="M49.2 115.7h6v4.2h-6zM51.9 114.4v1.1M51.9 119.9v6.9M51.9 122.7h.1" fill="none" stroke="#000" stroke-width=".18"/>
<path d="M102.2 200.3h5.9v4.3h-5.9z" fill="#ffde8c"/>
<path d="M103.1 202.9l.5-.1 .2 .3 .8-.4v.2l-.7 .3v.1h.7v.2h-1.5zM103.3 203.1l-.1 .2h.6l-.2-.3zM103.1 201.9h.2l-.1 .1a.26 .26 0 0 0 .2 .4 .26 .26 0 0 0 .3-.3 .48 .48 0 0 1 .7-.2 .48 .48 0 0 1 .2 .7l-.2-.1 .1-.1a.33 .33 0 0 0-.4-.4 .33 .33 0 0 0-.3 .4 .42 .42 0 0 1-.6 .1 .42 .42 0 0 1-.1-.6z" fill="#000"/>
<path d="M104.8 199.1v1.1M102.2 200.3h5.9v4.3h-5.9zM103 204.6v1M104.8 204.6v1" fill="none" stroke="#000" stroke-width=".18"/>
<path d="M106.6 204.6v1" fill="none" stroke="#393" stroke-width=".18"/>
<path d="M100.4 212.7h6.7v4.2h-6.7z" fill="#ffde8c"/>
<path d="M100.4 212.7h6.7v4.2h-6.7zM101.3 216.9v6.7h-49.4v14.3M103 211.5v1M103 216.9v5h31.7v16M103.2 214.8v1.1M104.8 216.9v1.1M106.6 216.9v1.1" fill="none" stroke="#000" stroke-width=".18"/>
<path d="M102 214.8h.2l.5 1h-.2l-.4-.8-.5 .8h-.1zM101.1 214.2h1.6v.2h-1.4l.2 .2-.1 .1z" fill="#000"/>
<path d="M103.9 180.9h6v4.3h-6z" fill="#ffde8c"/>
<path d="M106.6 179.7v1.1M103.9 180.9h6v4.3h-6zM104.8 191.5h.1M104.8 185.2v13.9M106 181.3v.5h-1.4v2.3h1.4v.6M106.7 184.1h.4M107.4 184.1h.5M107.9 181.3v.5h-1.2v.5h1.2v2.4" fill="none" stroke="#000" stroke-width=".18"/>
<path d="M108.3 185.2v1" fill="none" stroke="#393" stroke-width=".18"/>
<path d="M103.9 168.6h6v4.2h-6z" fill="#ffde8c"/>
<path d="M105.6 170.2a1.01 1.01 0 0 1 1.5 .2l.3-.3v.1l-.2 .3a.96 .96 0 0 1-1.6 .3zM105.7 170.4a.64 .64 0 0 0 .4 .5 .64 .64 0 0 0 .7-.1l.1-.1a.62 .62 0 0 0-.4-.5 .62 .62 0 0 0-.7 .1z" fill="#000"/>
<path d="M103.9 168.6h6v4.2h-6zM106.6 178.6h.1M106.6 167.3v1.1M106.6 172.8v6.9M103 210.9h.1M103 205.6v5.9" fill="none" stroke="#000" stroke-width=".18"/>
<path d="M174.5 225h6.6v4.3h-6.6z" fill="#ffde8c"/>
<path d="M163 234.2v3.7M174.5 225h6.6v4.3h-6.6zM175.3 229.3v4.9M177.1 223.8v1.1M177.1 229.3v4.9h-42.4v3.7M177.3 227.2v1M178.9 229.3v1M180.6 229.3v1" fill="none" stroke="#000" stroke-width=".18"/>
<path d="M176.1 227.2h.1l.6 .9h-.2l-.4-.7-.5 .7h-.1zM175.2 226.6h1.5v.1h-1.3l.2 .3h-.1z" fill="#000"/>
<path d="M170.9 214.5h6v4.2h-6z" fill="#ffde8c"/>
<path d="M83.6 154.5v35.2h-1.8v11.2M170.9 214.5h6v4.2h-6zM171.8 218.7v3.2h5.3v1.9M173.1 214.8v2.3h-1.5v.5h1.5v.5M173.6 213.2v1.1M175 214.8v.5h-1.4v2.3h1.4v.5" fill="none" stroke="#000" stroke-width=".18"/>
<path d="M175.3 218.7v1.1" fill="none" stroke="#393" stroke-width=".18"/>
<path d="M172.7 207.4h6v4.2h-6z" fill="#ffde8c"/>
<path d="M136.5 131.5v69.4M136.5 189.7h.1M104.8 205.6v.4h70.5v1.2M172.7 207.4h6v4.2h-6zM173.6 213h.1M173.6 211.6v1.6M174.8 207.7v.6h-1.4v2.3h1.4v.5M175.5 210.6h.4M176.2 210.6h.5M176.7 207.7v.6h-1.2v.5h1.2v2.3" fill="none" stroke="#000" stroke-width=".18"/>
<path d="M177.1 211.6v1.1" fill="none" stroke="#393" stroke-width=".18"/>
<g fill="#000">
<circle cx="48.3" cy="188" r=".7"/>
<circle cx="81.8" cy="189.8" r=".7"/>
<circle cx="136.5" cy="189.8" r=".71"/>
<circle cx="81.9" cy="219.7" r=".71"/>
<circle cx="51.9" cy="223.6" r=".71"/>
<circle cx="134.8" cy="234.2" r=".7"/>
<circle cx="134.8" cy="221.9" r=".71"/>
<circle cx="163" cy="234.2" r=".71"/>
<circle cx="25.4" cy="255.4" r=".71"/>
<circle cx="80.1" cy="260.7" r=".7"/>
</g>
<g font-size="2.1">
<text x="23.8" y="86.6" transform="rotate(-90 23.8 86.6)">Audisio Nicolò</text>
<text x="26.6" y="86.6" transform="rotate(-90 26.6 86.6)">Cancello automatico</text>
<text x="46.2" y="137.4" transform="rotate(-90 46.2 137.4)">Lampeggiante</text>
<text x="130.9" y="136.5" transform="rotate(-90 130.9 136.5)">Movimento cancello</text>
<text x="74.4" y="138.1" transform="rotate(-90 74.4 138.1)">Movimento cancello</text>
<text x="100.9" y="178.6" transform="rotate(-90 100.9 178.6)">Cancello aperto / chiuso</text>
<text x="19.8" y="281.1" transform="rotate(-90 19.8 281.1)">Controllo funzionamento</text>
<text x="46.2" y="277.8" transform="rotate(-90 46.2 277.8)">Apertura cancello</text>
<text x="73.2" y="276" transform="rotate(-90 73.2 276)">Emergenza</text>
<text x="100.9" y="277.1" transform="rotate(-90 100.9 277.1)">Blocco apertura</text>
<text x="129.1" y="278.1" transform="rotate(-90 129.1 278.1)">Chiusura cancello</text>
<text x="159.1" y="277.2" transform="rotate(-90 159.1 277.2)">Blocco chiusura</text>
</g>
<g font-size="1.8">
<text x="24" y="34.5" transform="rotate(-90 24 34.5)">X1</text>
<text x="24" y="44.4" transform="rotate(-90 24 44.4)">B014</text>
<text x="22.2" y="52.4" transform="rotate(-90 22.2 52.4)">M1</text>
<text x="22.2" y="61.7" transform="rotate(-90 22.2 61.7)">High</text>
<text x="48.7" y="119.9" transform="rotate(-90 48.7 119.9)">M25</text>
<text x="48.7" y="131.7" transform="rotate(-90 48.7 131.7)">Q1</text>
<text x="76.9" y="131.7" transform="rotate(-90 76.9 131.7)">Q2</text>
<text x="133.4" y="130" transform="rotate(-90 133.4 130)">Q3</text>
<text x="48.7" y="153.8" transform="rotate(-90 48.7 153.8)">B012</text>
<text x="76.9" y="153.8" transform="rotate(-90 76.9 153.8)">B013</text>
<text x="103.4" y="172.3" transform="rotate(-90 103.4 172.3)">Q4</text>
<text x="46.9" y="178.5" transform="rotate(-90 46.9 178.5)">B009</text>
<text x="103.4" y="185.5" transform="rotate(-90 103.4 185.5)">B018</text>
<text x="25.7" y="204.9" transform="rotate(-90 25.7 204.9)">B008</text>
<text x="78.7" y="206.7" transform="rotate(-90 78.7 206.7)">B007</text>
<text x="101.6" y="204.9" transform="rotate(-90 101.6 204.9)">B016</text>
<text x="133.4" y="206.7" transform="rotate(-90 133.4 206.7)">B006</text>
<text x="172.2" y="212" transform="rotate(-90 172.2 212)">B010</text>
<text x="99.8" y="217.3" transform="rotate(-90 99.8 217.3)">B017</text>
<text x="170.4" y="219" transform="rotate(-90 170.4 219)">B019</text>
<text x="173.9" y="229.6" transform="rotate(-90 173.9 229.6)">B015</text>
<text x="24" y="243.7" transform="rotate(-90 24 243.7)">B001</text>
<text x="48.7" y="243.7" transform="rotate(-90 48.7 243.7)">B002</text>
<text x="78.7" y="243.7" transform="rotate(-90 78.7 243.7)">B003</text>
<text x="131.6" y="243.7" transform="rotate(-90 131.6 243.7)">B004</text>
<text x="159.8" y="243.7" transform="rotate(-90 159.8 243.7)">B005</text>
<text x="22.2" y="270.6" transform="rotate(-90 22.2 270.6)">I1</text>
<text x="48.7" y="270.6" transform="rotate(-90 48.7 270.6)">I2</text>
<text x="76.9" y="270.6" transform="rotate(-90 76.9 270.6)">I3</text>
<text x="103.4" y="270.6" transform="rotate(-90 103.4 270.6)">I4</text>
<text x="131.6" y="270.6" transform="rotate(-90 131.6 270.6)">I5</text>
<text x="161.6" y="270.6" transform="rotate(-90 161.6 270.6)">I6</text>
</g>
<g font-size="1.8" fill="#236b23">
<text x="30.9" y="58.5" transform="rotate(-90 30.9 58.5)">Prio = 0</text>
<text x="33.4" y="58.5" transform="rotate(-90 33.4 58.5)">Quit = off</text>
<text x="35.8" y="58.5" transform="rotate(-90 35.8 58.5)">Text1: enabled</text>
<text x="38.3" y="58.5" transform="rotate(-90 38.3 58.5)">Text2: disabled</text>
<text x="55.6" y="163.1" transform="rotate(-90 55.6 163.1)">Rem = off</text>
<text x="58" y="163.1" transform="rotate(-90 58 163.1)">01:00s+</text>
<text x="60.5" y="163.1" transform="rotate(-90 60.5 163.1)">01:00s</text>
<text x="110.2" y="194.9" transform="rotate(-90 110.2 194.9)">Rem = off</text>
<text x="112.7" y="194.9" transform="rotate(-90 112.7 194.9)">05:00s+</text>
<text x="32.6" y="214.3" transform="rotate(-90 32.6 214.3)">Rem = off</text>
<text x="108.5" y="214.3" transform="rotate(-90 108.5 214.3)">Rem = off</text>
<text x="85.6" y="216" transform="rotate(-90 85.6 216)">Rem = off</text>
<text x="140.3" y="216" transform="rotate(-90 140.3 216)">Rem = off</text>
<text x="179" y="221.3" transform="rotate(-90 179 221.3)">Rem = off</text>
<text x="181.5" y="221.3" transform="rotate(-90 181.5 221.3)">10:00s+</text>
<text x="177.3" y="228.4" transform="rotate(-90 177.3 228.4)">Rem = off</text>
<text x="179.7" y="228.4" transform="rotate(-90 179.7 228.4)">10:10s+</text>
<text x="182.2" y="228.4" transform="rotate(-90 182.2 228.4)">00:98s</text>
<text x="184.7" y="228.4" transform="rotate(-90 184.7 228.4)">00:50s</text>
</g>
<g font-size="1.1">
<text x="25.2" y="46" transform="rotate(-90 25.2 46)">En</text>
<text x="27" y="45.5" transform="rotate(-90 27 45.5)">P</text>
<text x="28.7" y="46.4" transform="rotate(-90 28.7 46.4)">Par</text>
<text x="49.9" y="155.4" transform="rotate(-90 49.9 155.4)">En</text>
<text x="51.7" y="155.5" transform="rotate(-90 51.7 155.5)">Inv</text>
<text x="53.5" y="155.7" transform="rotate(-90 53.5 155.7)">Par</text>
<text x="104.6" y="187.4" transform="rotate(-90 104.6 187.4)">Trg</text>
<text x="108.1" y="186.6" transform="rotate(-90 108.1 186.6)">T</text>
<text x="27" y="206" transform="rotate(-90 27 206)">S</text>
<text x="28.7" y="206" transform="rotate(-90 28.7 206)">R</text>
<text x="30.5" y="206.9" transform="rotate(-90 30.5 206.9)">Par</text>
<text x="79.9" y="207.7" transform="rotate(-90 79.9 207.7)">S</text>
<text x="81.7" y="207.7" transform="rotate(-90 81.7 207.7)">R</text>
<text x="83.4" y="208.6" transform="rotate(-90 83.4 208.6)">Par</text>
<text x="102.8" y="206" transform="rotate(-90 102.8 206)">S</text>
<text x="104.6" y="206" transform="rotate(-90 104.6 206)">R</text>
<text x="106.4" y="206.9" transform="rotate(-90 106.4 206.9)">Par</text>
<text x="134.6" y="207.7" transform="rotate(-90 134.6 207.7)">S</text>
<text x="136.4" y="207.7" transform="rotate(-90 136.4 207.7)">R</text>
<text x="138.1" y="208.6" transform="rotate(-90 138.1 208.6)">Par</text>
<text x="173.4" y="213.9" transform="rotate(-90 173.4 213.9)">Trg</text>
<text x="176.9" y="213" transform="rotate(-90 176.9 213)">T</text>
<text x="171.6" y="221" transform="rotate(-90 171.6 221)">Trg</text>
<text x="175.2" y="220.1" transform="rotate(-90 175.2 220.1)">T</text>
</g>
</svg>
